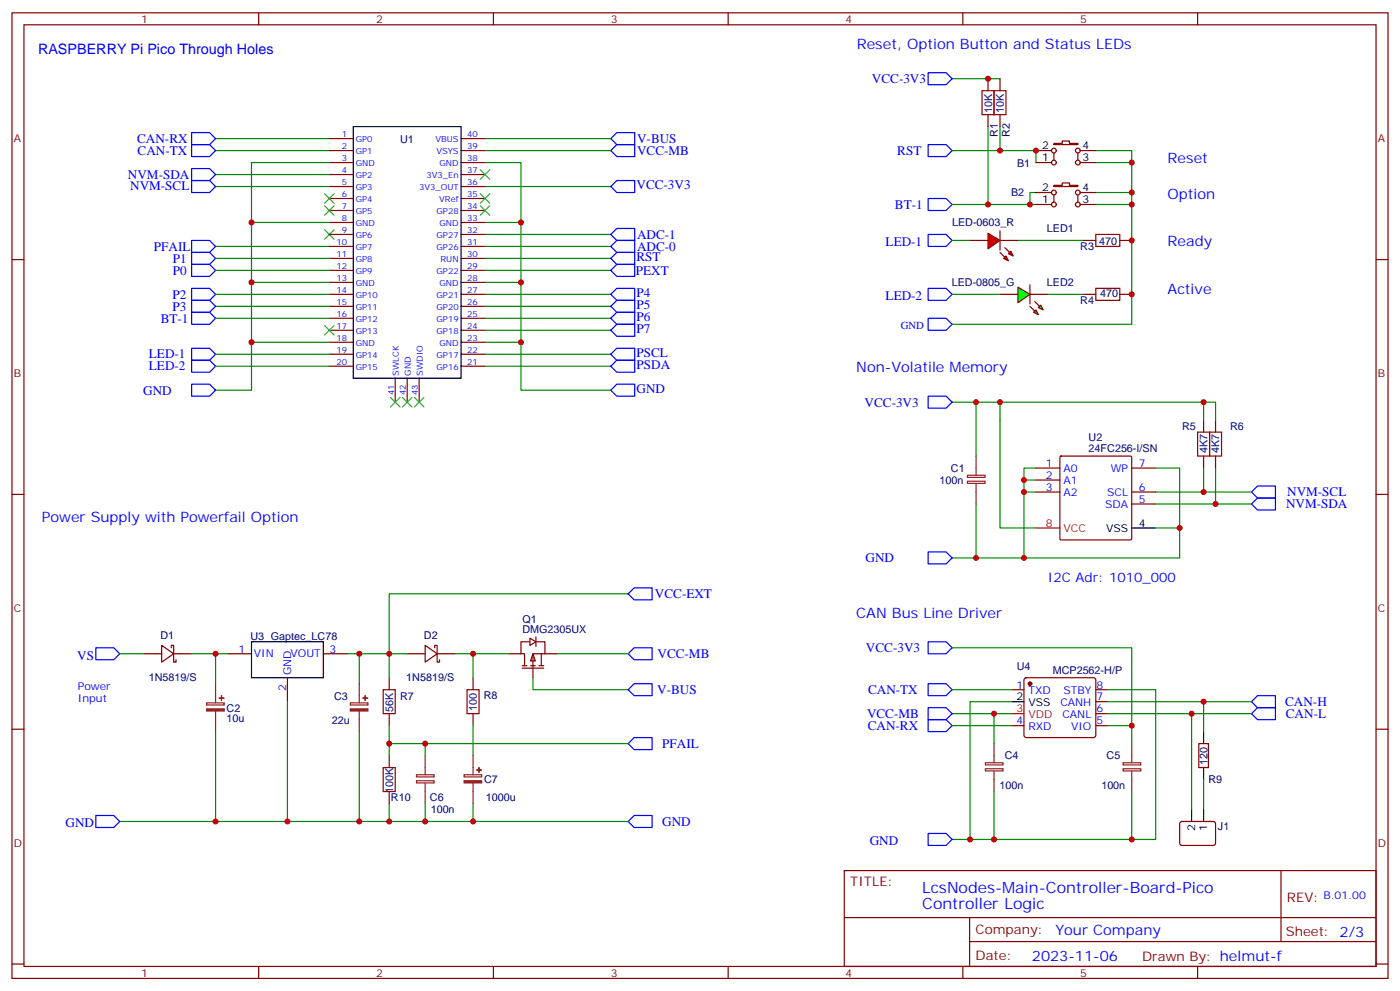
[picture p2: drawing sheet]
<svg xmlns="http://www.w3.org/2000/svg" width="412mm" height="292mm" viewBox="0 0 412 292" stroke-linecap="round" stroke-linejoin="round" font-family="sans-serif">
<path d="M63.5 44.3h33.5M63.5 40.8h33.5M142.9 44.3h37M63.5 72.6h33.5M157 199.6v3.5h28.2M164 192.5h21.2" fill="none" stroke="#008700" stroke-width=".35"/>
<path d="M56.4 39.1h5.3l1.8 1.7-1.8 1.8h-5.3zM56.4 42.6h5.3l1.8 1.7-1.8 1.8h-5.3zM179.9 44.3l1.8-1.7h5.3v3.5h-5.3zM56.4 70.8h5.3l1.8 1.8-1.8 1.7h-5.3zM186.8 190.7h5.3v3.6h-5.3l-1.8-1.8zM186.8 201.3h5.3v3.6h-5.3l-1.8-1.8z" fill="none" stroke="#00f" stroke-width=".35"/>
<path d="M157.9 187.6v2.8" fill="none" stroke="#870000" stroke-width=".35"/>
<path d="M156.1 187.9l1.8 1.1-1.8 1z" fill="#fff" stroke="#870000" stroke-width=".35"/>
<g fill="none" stroke="#870000" stroke-width=".35">
<path d="M291 23.2v3.5M291 33.8v3.5M294.6 23.2v3.5M294.6 33.8v3.5M319.3 70.8h3.5M329.8 70.8h3.6M319.3 86.7h3.5M329.8 86.7h3.6M42.3 192.5h5.3M47.6 190l3.6 2.5-3.6 2.5zM50.4 190.7v-.7h.8v5h.7v-.7M51.2 192.5h5.2"/>
<path d="M67 192.5h7.1M84.7 199.6v7M95.2 192.5h7.1M114.7 199.6v3.5M119.9 192.5h5.3M125.2 190l3.6 2.5-3.6 2.5zM128.1 190.7v-.7h.7v5h.7v-.7M128.8 192.5h5.3M139.3 199.6v3.5M149.9 192.5h3.6M153.8 196h1.4M153.8 196.7h6.4"/>
<path d="M155.9 189h-2.4v3.5h1v3.5M156.3 196h1.4M157 192.5l.7 2.1h-1.4zM158 189h2.5v3.5h-3.5v7.1M158.7 196h1.5M159.5 192.5v3.5M160.5 192.5h3.5M114.7 210.1v3.6M139.3 210.1v3.6M114.7 222.5v3.5M114.7 233.1v3.5"/>
</g>
<path d="M273.4 21.4h5.3l1.8 1.8-1.8 1.7h-5.3zM273.4 42.6h5.3l1.8 1.7-1.8 1.8h-5.3zM273.4 58.5h5.3l1.8 1.7-1.8 1.8h-5.3zM273.4 69h5.3l1.8 1.8-1.8 1.8h-5.3zM273.4 93.7h5.3l1.8 1.8-1.8 1.8h-5.3zM273.4 84.9h5.3l1.8 1.8-1.8 1.7h-5.3zM186.8 173.1h5.3v3.5h-5.3l-1.8-1.7zM28.2 190.7h5.3l1.8 1.8-1.8 1.8h-5.3zM186.8 217.2h5.3v3.5h-5.3l-1.8-1.7zM28.2 240.1h5.3l1.8 1.8-1.8 1.8h-5.3zM186.8 240.1h5.3v3.6h-5.3l-1.8-1.8z" fill="none" stroke="#00f" stroke-width=".35"/>
<g fill="none" stroke="#008700" stroke-width=".35">
<path d="M280.5 23.2h14.1M291 37.3v22.9M294.6 37.3v7M280.5 44.3h24.7v3.6M305.2 56.7h-1.8v3.5h-22.9M322.8 56.7h10.6M322.8 47.9h10.6v47.6h-52.9M299.9 70.8h19.4M303.4 60.2h1.8M322.8 60.2h10.6M280.5 86.7h14.1M308.7 86.7h10.6"/>
<path d="M185.2 174.9h-70.5v17.6M35.3 192.5h7M56.4 192.5h10.6M63.5 192.5v8.8M102.3 192.5h3.5M114.7 192.5h-8.9v8.8M114.7 192.5h5.2M114.7 192.5v7.1M134.1 192.5h15.8M139.3 192.5v7.1M63.5 215.4v26.5M84.7 206.6v35.3"/>
<path d="M105.8 215.4v26.5M114.7 213.7v8.8M114.7 219h70.5M125.2 219v3.5M139.3 213.7v8.8M114.7 236.6v5.3M125.2 236.6v5.3M139.3 236.6v5.3M35.3 241.9h149.9"/>
</g>
<path d="M74.1 189h21.1v10.6h-21.1z" fill="none" stroke="#000" stroke-width=".35"/>
<path d="M289.3 26.7h3.5v7.1h-3.5zM292.8 26.7h3.5v7.1h-3.5zM322.8 69h7v3.6h-7zM322.8 84.9h7v3.5h-7zM112.9 203.1h3.5v7h-3.5zM137.6 203.1h3.5v7h-3.5zM112.9 226h3.5v7.1h-3.5z" fill="none" stroke="#a10000" stroke-width=".35"/>
<path d="M60.9 207h5.1v.6h-5.1zM63.5 201.3v5.7M63.5 209.4v6M103.2 207h5.2v.6h-5.2zM105.8 201.3v5.7M105.8 209.4v6M122.7 229.9h5.2v.6h-5.2zM122.7 228.1h5.2v.7h-5.2zM125.2 222.5v5.6M125.2 230.6v6" fill="none" stroke="#8c2424" stroke-width=".35"/>
<g fill="#8c2424" stroke="#8c2424" stroke-width=".35">
<path d="M60.9 208.7h5.1v.7h-5.1z"/>
<path d="M64.6 205.6h1.4z"/>
<path d="M65.2 204.9l.1 1.4z"/>
<path d="M103.2 208.7h5.2v.7h-5.2z"/>
<path d="M106.9 205.6h1.4z"/>
<path d="M107.6 204.9v1.4z"/>
</g>
<g fill="#f00" stroke="#870000" stroke-width=".35">
<path d="M291 68.7l3.6 2.1-3.6 2.5z"/>
<path d="M294.6 68v5.6z"/>
</g>
<g fill="#870000" stroke="#870000" stroke-width=".35">
<path d="M294.6 74.3l1.4 1.4z"/>
<path d="M296 72.9l1.4 1.4z"/>
</g>
<g fill="#f00" stroke="#870000" stroke-width=".35">
<path d="M295.6 76.1l.7-.7 .7 1.4z"/>
<path d="M297 74.7l.7-.7 .7 1.4z"/>
</g>
<path d="M285.8 70.8h5.2M294.6 70.8h5.3M294.6 86.7h5.3M303.4 86.7h5.3" fill="none" stroke="#870000" stroke-width=".35"/>
<g fill="#0f0" stroke="#870000" stroke-width=".35">
<path d="M305.9 90.6l.7-.7 .7 1.4z"/>
<path d="M304.4 92l.8-.7 .7 1.4z"/>
</g>
<g fill="#870000" stroke="#870000" stroke-width=".35">
<path d="M304.8 88.8l1.4 1.4z"/>
<path d="M303.4 90.2l1.4 1.4z"/>
</g>
<path d="M303.4 83.9v5.6z" fill="#f00" stroke="#870000" stroke-width=".35"/>
<path d="M299.9 84.6l3.5 2.1-3.5 2.4z" fill="#0f0" stroke="#870000" stroke-width=".35"/>
<g fill="none" stroke="#008700" stroke-width=".35">
<path d="M63.5 51.4h33.5M63.5 54.9h33.5M97 47.9h-22.9v17.6M142.9 47.9h10.6v17.6M142.9 54.9h37M142.9 40.8h37M322.8 44.3h10.6v3.6M63.5 79.6h33.5M63.5 76.1h33.5M97 65.5h-22.9v49.4h-10.6M142.9 65.5h10.6v49.4h26.4M142.9 79.6h37"/>
<path d="M142.9 76.1h37M142.9 72.6h37M142.9 69h37M280.5 70.8h5.3M63.5 86.7h33.5M63.5 93.7h33.5M63.5 90.2h33.5M74.1 83.1h22.9M142.9 86.7h37M142.9 97.3h37M142.9 93.7h37M142.9 90.2h37"/>
<path d="M142.9 83.1h10.6M63.5 107.8h33.5M63.5 104.3h33.5M74.1 100.8h22.9M142.9 107.8h37M142.9 104.3h37M142.9 100.8h10.6M280.5 118.4h14.1v37.1h10.6M287.5 118.4v15.9M294.6 118.4h59.9v5.3M354.5 118.4h3.6v5.3M305.2 137.8h-3.6v26.5"/>
<path d="M340.4 137.8h7.1v26.5h-67M354.5 137.8v7.1M358.1 137.8v10.6M287.5 148.4v15.9M301.6 141.4h3.6M301.6 144.9h3.6M340.4 155.5h7.1M340.4 144.9h28.3M340.4 148.4h28.3M280.5 190.7h52.9v23h-7.1M280.5 213.7h17.6M280.5 203.1h17.6"/>
<path d="M280.5 210.1h17.6M292.8 210.1v8.9M298.1 206.6h-12.3v40.6h-5.3M326.3 203.1h14.1v44.1h-54.6M326.3 210.1h42.4M326.3 206.6h42.4M333.4 213.7v5.3M351 210.1v28.3M354.5 206.6v8.8M292.8 233.1v14.1M333.4 233.1v14.1M354.5 229.6v8.8"/>
</g>
<g fill="none" stroke="#3c3" stroke-width=".35">
<path d="M95.6 57l2.8 2.9M98.4 57l-2.8 2.9M141.5 57l2.8 2.9M141.5 50l2.8 2.8M144.3 57l-2.8 2.9M144.3 50l-2.8 2.8M95.6 67.6l2.8 2.8M95.6 60.6l2.8 2.8M98.4 67.6l-2.8 2.8M98.4 60.6l-2.8 2.8M141.5 60.6l2.8 2.8M144.3 60.6l-2.8 2.8"/>
<path d="M95.6 95.8l2.8 2.9M98.4 95.8l-2.8 2.9M115 117l2.8 2.8M117.8 117l-2.8 2.8M118.5 117l2.9 2.8M121.4 117l-2.9 2.8M122.1 117l2.8 2.8M124.9 117l-2.8 2.8"/>
</g>
<g fill="none" stroke="#00f" stroke-width=".35">
<path d="M56.4 49.6h5.3l1.8 1.8-1.8 1.8h-5.3zM56.4 53.2h5.3l1.8 1.7-1.8 1.8h-5.3zM179.9 54.9l1.8-1.7h5.3v3.5h-5.3zM179.9 40.8l1.8-1.7h5.3v3.5h-5.3zM56.4 74.3h5.3l1.8 1.8-1.8 1.8h-5.3zM56.4 77.9h5.3l1.8 1.7-1.8 1.8h-5.3zM179.9 72.6l1.8-1.8h5.3v3.5h-5.3zM179.9 76.1l1.8-1.8h5.3v3.6h-5.3zM179.9 69l1.8-1.7h5.3v3.5h-5.3zM181.7 77.9h5.3v3.5h-5.3l-1.8-1.8zM56.4 84.9h5.3l1.8 1.8-1.8 1.7h-5.3zM56.4 88.4h5.3l1.8 1.8-1.8 1.8h-5.3z"/>
<path d="M56.4 92h5.3l1.8 1.7-1.8 1.8h-5.3zM179.9 97.3l1.8-1.8h5.3v3.5h-5.3zM179.9 93.7l1.8-1.7h5.3v3.5h-5.3zM179.9 90.2l1.8-1.8h5.3v3.6h-5.3zM179.9 86.7l1.8-1.8h5.3v3.5h-5.3zM56.4 113.1h5.3l1.8 1.8-1.8 1.8h-5.3zM56.4 102.6h5.3l1.8 1.7-1.8 1.8h-5.3zM56.4 106.1h5.3l1.8 1.7-1.8 1.8h-5.3zM179.9 114.9l1.8-1.8h5.3v3.6h-5.3zM179.9 107.8l1.8-1.7h5.3v3.5h-5.3zM179.9 104.3l1.8-1.7h5.3v3.5h-5.3zM273.4 116.7h5.3l1.8 1.7-1.8 1.8h-5.3z"/>
<path d="M368.7 144.9l1.7-1.8h5.3v3.5h-5.3zM370.4 146.6h5.3v3.6h-5.3l-1.7-1.8zM273.4 162.5h5.3l1.8 1.8-1.8 1.8h-5.3zM273.4 189h5.3l1.8 1.7-1.8 1.8h-5.3zM273.4 201.3h5.3l1.8 1.8-1.8 1.8h-5.3zM273.4 211.9h5.3l1.8 1.8-1.8 1.7h-5.3zM273.4 208.4h5.3l1.8 1.7-1.8 1.8h-5.3zM370.4 204.9h5.3v3.5h-5.3l-1.7-1.8zM370.4 208.4h5.3v3.5h-5.3l-1.7-1.8zM273.4 245.4h5.3l1.8 1.8-1.8 1.8h-5.3z"/>
</g>
<g fill="none" stroke="#870000" stroke-width=".35">
<path d="M3.5 3.8h405.4v284.3h-405.4zM7.1 7.3h398.2v277.3h-398.2zM76.2 3.8v3.5M145.3 3.8v3.5M214.5 3.8v3.5M283.6 3.8v3.5M352.8 3.8v3.5M97 40.8h7.1M97 44.3h7.1M97 47.9h7.1M97 51.4h7.1M97 54.9h7.1"/>
<path d="M97 58.5h7.1M135.8 40.8h7.1M135.8 44.3h7.1M135.8 47.9h7.1M135.8 51.4h7.1M135.8 54.9h7.1M135.8 58.5h7.1M305.2 44.3h4.5M305.2 47.9h4.5M305.2 56.7h4.5M310.4 42.2h2.5v-.7h2.1v.7h2.5v.4h-7.1zM310.4 54.6h2.5v-.7h2.1v.7h2.5v.3h-7.1z"/>
<path d="M310.4 45v2.2M310.4 57.4v2.1M317.5 45v2.2M317.5 57.4v2.1M318.2 44.3h4.6M318.2 47.9h4.6M318.2 56.7h4.6M3.5 76.4h3.6M97 62h7.1M97 65.5h7.1M97 69h7.1M97 72.6h7.1"/>
<path d="M97 76.1h7.1M97 79.6h7.1M135.8 62h7.1M135.8 65.5h7.1M135.8 69h7.1M135.8 72.6h7.1M135.8 76.1h7.1M135.8 79.6h7.1M305.2 60.2h4.5M318.2 60.2h4.6M405.3 76.4h3.6M97 83.1h7.1"/>
<path d="M97 86.7h7.1M97 90.2h7.1M97 93.7h7.1M97 97.3h7.1M135.8 83.1h7.1M135.8 86.7h7.1M135.8 90.2h7.1M135.8 93.7h7.1M135.8 97.3h7.1M97 100.8h7.1M97 104.3h7.1M97 107.8h7.1"/>
<path d="M116.4 111.4v7M119.9 111.4v7M123.5 111.4v7M135.8 100.8h7.1M135.8 104.3h7.1M135.8 107.8h7.1M305.2 137.8h7M312.3 134.5l.3-.2h20.4l.3 .2 .1 24.1-.2 .3-20.6 .1-.3-.2zM333.4 137.8h7M354.5 123.7v3.5M354.5 134.3v3.5M358.1 123.7v3.5"/>
<path d="M358.1 134.3v3.5M3.5 145.6h3.6M305.2 144.9h7M305.2 141.4h7M333.4 148.4h7M333.4 144.9h7M405.3 145.6h3.6M301.9 199.8l.4-.2h19.8l.5 .2 .2 .5v16.2l-.2 .5-.5 .2h-19.8l-.5-.2-.2-.5v-16.2zM3.5 214.7h3.6M298.1 203.1h3.5M298.1 213.7h3.5M322.8 203.1h3.5"/>
<path d="M322.8 213.7h3.5M322.8 210.1h3.5M322.8 206.6h3.5M353.1 219h2.9v7h-2.9zM405.3 214.7h3.6M248.7 256.4h156.6v28.2h-156.6zM347.7 242.1l.5-.2 9.4 .1 .5 .6-.1 5.9-.6 .5-9.5-.1-.4-.7v-5.6zM377.3 256.4v20.9M248.7 270.2h156.5M285.6 277.3h119.6M285.6 270.2v14.1M3.5 283.9h3.6"/>
<path d="M76.2 284.6v3.5M145.3 284.6v3.5M214.5 284.6v3.5M283.6 284.6v3.5M352.8 284.6v3.5M405.3 283.9h3.6"/>
<circle cx="310.4" cy="44.3" r=".71"/>
<circle cx="310.4" cy="47.9" r=".71"/>
<circle cx="310.4" cy="56.7" r=".71"/>
<circle cx="317.5" cy="44.3" r=".71"/>
<circle cx="317.5" cy="56.7" r=".71"/>
<circle cx="317.5" cy="47.9" r=".71"/>
<circle cx="310.4" cy="60.2" r=".71"/>
<circle cx="317.5" cy="60.2" r=".71"/>
</g>
<path d="M104.1 37.3h31.7v74.1h-31.7zM333.4 155.5h7M298.1 206.6h3.5M354.5 215.4v3.6M351 238.4v3.5M354.5 226v3.6M354.5 238.4v3.5" fill="none" stroke="#000" stroke-width=".35"/>
<path d="M305.2 155.5h7M298.1 210.1h3.5" fill="none" stroke="#f00" stroke-width=".35"/>
<g fill="none" stroke="#8c2424" stroke-width=".35">
<path d="M285 139.9h5.2v.7h-5.2zM287.5 134.3v5.6M285 141.7h5.2v.6h-5.2zM287.5 142.4v6M292.8 219v5.6M333.4 219v5.6M136.7 228.1h5.2v.7h-5.2zM139.3 222.5v5.6M139.3 230.6v6M290.3 226.4h5.2v.6h-5.2zM290.3 224.6h5.2v.6h-5.2zM292.8 227.1v6"/>
<path d="M330.8 226.4h5.2v.6h-5.2zM330.8 224.6h5.2v.6h-5.2zM333.4 227.1v6"/>
</g>
<path d="M352.8 127.2h3.5v7.1h-3.5zM356.3 127.2h3.5v7.1h-3.5z" fill="none" stroke="#a10000" stroke-width=".35"/>
<circle cx="303.4" cy="201.3" r=".53" fill="#870000" stroke="#870000" stroke-width=".35"/>
<g fill="#8c2424" stroke="#8c2424" stroke-width=".35">
<path d="M136.7 229.9h5.2v.6h-5.2z"/>
<path d="M140.4 226.7l1.4 .1z"/>
<path d="M141.1 226v1.4z"/>
</g>
<g fill="#c00">
<circle cx="153.5" cy="65.5" r=".88"/>
<circle cx="74.1" cy="65.5" r=".88"/>
<circle cx="105.8" cy="192.5" r=".88"/>
<circle cx="114.7" cy="192.5" r=".88"/>
<circle cx="105.8" cy="241.9" r=".88"/>
<circle cx="114.7" cy="219" r=".88"/>
<circle cx="84.7" cy="241.9" r=".88"/>
<circle cx="63.5" cy="192.5" r=".88"/>
<circle cx="139.3" cy="192.5" r=".88"/>
<circle cx="125.2" cy="219" r=".88"/>
<circle cx="63.5" cy="241.9" r=".88"/>
<circle cx="114.7" cy="241.9" r=".88"/>
<circle cx="139.3" cy="241.9" r=".88"/>
<circle cx="125.2" cy="241.9" r=".88"/>
<circle cx="291" cy="23.2" r=".88"/>
<circle cx="294.6" cy="44.3" r=".88"/>
<circle cx="291" cy="60.2" r=".88"/>
<circle cx="303.4" cy="60.2" r=".88"/>
<circle cx="333.4" cy="56.7" r=".88"/>
<circle cx="333.4" cy="60.2" r=".88"/>
<circle cx="333.4" cy="70.8" r=".88"/>
<circle cx="333.4" cy="86.7" r=".88"/>
<circle cx="74.1" cy="83.1" r=".88"/>
<circle cx="74.1" cy="100.8" r=".88"/>
<circle cx="153.5" cy="100.8" r=".88"/>
<circle cx="153.5" cy="83.1" r=".88"/>
<circle cx="301.6" cy="141.4" r=".88"/>
<circle cx="301.6" cy="144.9" r=".88"/>
<circle cx="301.6" cy="164.3" r=".88"/>
<circle cx="287.5" cy="164.3" r=".88"/>
<circle cx="347.5" cy="155.5" r=".88"/>
<circle cx="354.5" cy="144.9" r=".88"/>
<circle cx="287.5" cy="118.4" r=".88"/>
<circle cx="294.6" cy="118.4" r=".88"/>
<circle cx="354.5" cy="118.4" r=".88"/>
<circle cx="358.1" cy="148.4" r=".88"/>
<circle cx="351" cy="210.1" r=".88"/>
<circle cx="354.5" cy="206.6" r=".88"/>
<circle cx="333.4" cy="213.7" r=".88"/>
<circle cx="305.2" cy="44.3" r=".88"/>
<circle cx="333.4" cy="47.9" r=".88"/>
<circle cx="292.8" cy="210.1" r=".88"/>
<circle cx="285.8" cy="247.2" r=".88"/>
<circle cx="333.4" cy="247.2" r=".88"/>
<circle cx="292.8" cy="247.2" r=".88"/>
</g>
<g font-size="4.6" fill="#00f">
<text x="271.6" y="263.1">LcsNodes-Main-Controller-Board-Pico</text>
<text x="271.6" y="267.7">Controller Logic</text>
</g>
<g font-size="4.2" fill="#00f">
<text x="11.2" y="15.8">RASPBERRY Pi Pico Through Holes</text>
<text x="252.4" y="14.4">Reset, Option Button and Status LEDs</text>
<text x="344" y="47.9">Reset</text>
<text x="344" y="58.5">Option</text>
<text x="344" y="72.6">Ready</text>
<text x="344" y="86.7">Active</text>
<text x="252.2" y="109.6">Non-Volatile Memory</text>
<text x="12.3" y="153.7">Power Supply with Powerfail Option</text>
<text x="252.2" y="181.9">CAN Bus Line Driver</text>
<text x="310.9" y="275.2">Your Company</text>
<text x="304" y="283">2023-11-06</text>
</g>
<g font-size="3.9" fill="#00f">
<text x="256.8" y="24.4">VCC-3V3</text>
<text x="40.4" y="42.1">CAN-RX</text>
<text x="40.5" y="45.6">CAN-TX</text>
<text x="187.7" y="45.7">VCC-MB</text>
<text x="187.7" y="42.1">V-BUS</text>
<text x="264.3" y="45.6">RST</text>
<text x="37.7" y="52.6">NVM-SDA</text>
<text x="38.4" y="56.1">NVM-SCL</text>
<text x="187.5" y="55.7">VCC-3V3</text>
<text x="263.6" y="61.5">BT-1</text>
<text x="187.7" y="70.4">ADC-1</text>
<text x="45.3" y="73.8">PFAIL</text>
<text x="50.9" y="77.4">P1</text>
<text x="187.5" y="76.9">RST</text>
<text x="187.7" y="73.9">ADC-0</text>
<text x="260.9" y="72.6">LED-1</text>
<text x="50.9" y="80.9">P0</text>
<text x="187.3" y="80.9">PEXT</text>
<text x="50.8" y="87.9">P2</text>
<text x="187.5" y="87.5">P4</text>
<text x="260.9" y="88.4">LED-2</text>
<text x="47.4" y="95">BT-1</text>
<text x="50.8" y="91.4">P3</text>
<text x="187.5" y="94.6">P6</text>
<text x="187.5" y="91">P5</text>
<text x="187.5" y="98.1">P7</text>
<text x="43.9" y="105.6">LED-1</text>
<text x="187.5" y="105.1">PSCL</text>
<text x="43.9" y="109.1">LED-2</text>
<text x="187.5" y="108.7">PSDA</text>
<text x="42.2" y="116.2">GND</text>
<text x="187.5" y="115.7">GND</text>
<text x="254.7" y="119.7">VCC-3V3</text>
<text x="378.8" y="149.7">NVM-SDA</text>
<text x="379.2" y="146.1">NVM-SCL</text>
<text x="255" y="165.5">GND</text>
<text x="308.7" y="171.3">I2C Adr: 1010_000</text>
<text x="192.9" y="176.2">VCC-EXT</text>
<text x="22.8" y="194.3">VS</text>
<text x="193.7" y="193.8">VCC-MB</text>
<text x="255.1" y="192">VCC-3V3</text>
<text x="193.6" y="204.4">V-BUS</text>
<text x="255.7" y="204.4">CAN-TX</text>
<text x="378.6" y="207.9">CAN-H</text>
<text x="255.4" y="211.4">VCC-MB</text>
<text x="255.6" y="215">CAN-RX</text>
<text x="378.8" y="211.4">CAN-L</text>
<text x="195.1" y="220.2">PFAIL</text>
<text x="19.3" y="243.7">GND</text>
<text x="195.1" y="243.2">GND</text>
<text x="256.2" y="249">GND</text>
</g>
<g font-size="3.9" fill="#800">
<text x="250.5" y="260.9">TITLE:</text>
<text x="379.1" y="265.6">REV:</text>
<text x="287.4" y="275.1">Company:</text>
<text x="378.7" y="275.8">Sheet: 2/3</text>
<text x="287.4" y="282.8">Date:</text>
<text x="336.4" y="282.9">Drawn By: helmut-f</text>
</g>
<g font-size="3.2" fill="#800">
<text x="41.6" y="6.8">1</text>
<text x="110.8" y="6.8">2</text>
<text x="179.9" y="6.8">3</text>
<text x="249.1" y="6.8">4</text>
<text x="318.2" y="6.8">5</text>
<text x="4.1" y="41.9">A</text>
<text x="405.9" y="41.9">A</text>
<text x="4.1" y="111">B</text>
<text x="405.9" y="111">B</text>
<text x="4.1" y="180.2">C</text>
<text x="405.9" y="180.2">C</text>
<text x="4.1" y="249.3">D</text>
<text x="405.9" y="249.3">D</text>
<text x="41.6" y="287.6">1</text>
<text x="110.8" y="287.6">2</text>
<text x="179.9" y="287.6">3</text>
<text x="249.1" y="287.6">4</text>
<text x="318.2" y="287.6">5</text>
</g>
<g font-size="3.2" fill="#000080">
<text x="292.2" y="33.2" transform="rotate(-90 292.2 33.2)">10K</text>
<text x="295.7" y="33.2" transform="rotate(-90 295.7 33.2)">10K</text>
<text x="293.9" y="40.3" transform="rotate(-90 293.9 40.3)">R1</text>
<text x="297.4" y="40.3" transform="rotate(-90 297.4 40.3)">R2</text>
<text x="117.8" y="42">U1</text>
<text x="299.6" y="49.1">B1</text>
<text x="297.8" y="57.8">B2</text>
<text x="280.4" y="66.6">LED-0603_R</text>
<text x="308.4" y="68.4">LED1</text>
<text x="318.2" y="73.7">R3</text>
<text x="323.8" y="72">470</text>
<text x="280.4" y="84.3">LED-0805_G</text>
<text x="308.4" y="84.3">LED2</text>
<text x="318.2" y="89.6">R4</text>
<text x="324.1" y="87.4">470</text>
<text x="320.7" y="129.8">U2</text>
<text x="348.2" y="126.6">R5</text>
<text x="362.3" y="126.6">R6</text>
<text x="320.7" y="133">24FC256-I/SN</text>
<text x="355.6" y="133.5" transform="rotate(-90 355.6 133.5)">4K7</text>
<text x="359.2" y="133.5" transform="rotate(-90 359.2 133.5)">4K7</text>
<text x="276.8" y="142.5">100n</text>
<text x="280.1" y="139">C1</text>
<text x="153.9" y="183.4">Q1</text>
<text x="47.3" y="188.3">D1</text>
<text x="73.7" y="188.3">U3 Gaptec_LC78</text>
<text x="124.9" y="188.3">D2</text>
<text x="153.9" y="186.5">DMG2305UX</text>
<text x="299.5" y="197.3">U4</text>
<text x="43.8" y="200.6">1N5819/S</text>
<text x="119.7" y="200.6">1N5819/S</text>
<text x="310.1" y="198.4">MCP2562-H/P</text>
<text x="66.7" y="209.5">C2</text>
<text x="98.4" y="206">C3</text>
<text x="115.8" y="209.6" transform="rotate(-90 115.8 209.6)">56K</text>
<text x="117.8" y="206">R7</text>
<text x="140.5" y="209.4" transform="rotate(-90 140.5 209.4)">100</text>
<text x="142.5" y="206">R8</text>
<text x="66.7" y="212.7">10u</text>
<text x="97.8" y="213.1">22u</text>
<text x="296" y="223.6">C4</text>
<text x="326" y="223.6">C5</text>
<text x="355.7" y="225.2" transform="rotate(-90 355.7 225.2)">120</text>
<text x="115.8" y="233.4" transform="rotate(-90 115.8 233.4)">100K</text>
<text x="142.6" y="230.7">C7</text>
<text x="294.4" y="232.4">100n</text>
<text x="324.4" y="232.4">100n</text>
<text x="356" y="230.7">R9</text>
<text x="115.2" y="236">R10</text>
<text x="126.7" y="236">C6</text>
<text x="126.9" y="239.5">100n</text>
<text x="143.1" y="235.9">1000u</text>
<text x="358.8" y="244.4">J1</text>
</g>
<g font-size="3.2">
<text x="307" y="47.5">1</text>
<text x="307" y="44">2</text>
<text x="318.9" y="47.5">3</text>
<text x="318.9" y="44">4</text>
<text x="307" y="59.9">1</text>
<text x="307" y="56.3">2</text>
<text x="318.9" y="59.9">3</text>
<text x="318.9" y="56.3">4</text>
<text x="335.5" y="155.1">4</text>
<text x="325.8" y="156.5">VSS</text>
<text x="299.4" y="206.3">2</text>
<text x="302.9" y="208">VSS</text>
<text x="352.1" y="244.6" transform="rotate(-90 352.1 244.6)">2</text>
<text x="355.6" y="244.6" transform="rotate(-90 355.6 244.6)">1</text>
</g>
<g font-size="3.2" fill="#00f">
<text x="265.3" y="96.7">GND</text>
<text x="308.1" y="137.5">1</text>
<text x="335.5" y="137.5">7</text>
<text x="308.1" y="141">2</text>
<text x="313.3" y="138.9">A0</text>
<text x="313.3" y="142.4">A1</text>
<text x="327.3" y="138.9">WP</text>
<text x="308.1" y="144.5">3</text>
<text x="313.3" y="145.9">A2</text>
<text x="325.5" y="149.5">SDA</text>
<text x="326.2" y="145.9">SCL</text>
<text x="335.5" y="148.1">5</text>
<text x="335.5" y="144.5">6</text>
<text x="70.3" y="192.2">1</text>
<text x="74.8" y="193.6">VIN</text>
<text x="85.6" y="193.6">VOUT</text>
<text x="97" y="192.2">3</text>
<text x="22.9" y="203.1">Power</text>
<text x="84.3" y="203.3" transform="rotate(-90 84.3 203.3)">2</text>
<text x="85.7" y="198.9" transform="rotate(-90 85.7 198.9)">GND</text>
<text x="299.4" y="202.7">1</text>
<text x="323" y="202.7">8</text>
<text x="22.9" y="206.6">Input</text>
<text x="302.9" y="204.5">TXD</text>
<text x="312.3" y="208">CANH</text>
<text x="313.2" y="204.5">STBY</text>
<text x="323" y="209.8">6</text>
<text x="323" y="206.3">7</text>
<text x="299.4" y="213.3">4</text>
<text x="302.9" y="215.1">RXD</text>
<text x="313" y="211.6">CANL</text>
<text x="315.5" y="215.1">VIO</text>
<text x="323" y="213.3">5</text>
<text x="389.8" y="264.8">B.01.00</text>
</g>
<g font-size="3.2" fill="#f00">
<text x="308.1" y="155.1">8</text>
<text x="313.3" y="156.5">VCC</text>
<text x="299.4" y="209.8">3</text>
<text x="302.9" y="211.6">VDD</text>
</g>
<g font-size="2.5" fill="#00f">
<text x="100.7" y="40.5">1</text>
<text x="104.8" y="41.9">GP0</text>
<text x="128.2" y="41.9">VBUS</text>
<text x="137.6" y="40.5">40</text>
<text x="100.7" y="47.5">3</text>
<text x="100.7" y="44">2</text>
<text x="104.8" y="45.4">GP1</text>
<text x="128.5" y="45.4">VSYS</text>
<text x="137.6" y="44">39</text>
<text x="137.6" y="47.5">38</text>
<text x="100.7" y="51">4</text>
<text x="104.8" y="52.5">GP2</text>
<text x="104.8" y="48.9">GND</text>
<text x="125.6" y="52.5">3V3_En</text>
<text x="129.5" y="48.9">GND</text>
<text x="137.6" y="51">37</text>
<text x="100.7" y="58.1">6</text>
<text x="100.7" y="54.6">5</text>
<text x="104.8" y="59.5">GP4</text>
<text x="104.8" y="56">GP3</text>
<text x="123.5" y="56">3V3_OUT</text>
<text x="129.4" y="59.5">VRef</text>
<text x="137.6" y="54.6">36</text>
<text x="137.6" y="58.1">35</text>
<text x="100.7" y="65.2">8</text>
<text x="100.7" y="61.6">7</text>
<text x="104.8" y="63">GP5</text>
<text x="128.6" y="63">GP28</text>
<text x="137.6" y="61.6">34</text>
<text x="137.6" y="65.2">33</text>
<text x="100.7" y="68.7">9</text>
<text x="104.8" y="70.1">GP6</text>
<text x="104.8" y="66.6">GND</text>
<text x="128.6" y="70.1">GP27</text>
<text x="129.5" y="66.6">GND</text>
<text x="137.6" y="68.7">32</text>
<text x="99.2" y="75.7">11</text>
<text x="99.2" y="72.2">10</text>
<text x="104.8" y="77.2">GP8</text>
<text x="104.8" y="73.6">GP7</text>
<text x="128.6" y="73.6">GP26</text>
<text x="129.7" y="77.2">RUN</text>
<text x="137.6" y="72.2">31</text>
<text x="137.6" y="75.7">30</text>
<text x="99.2" y="82.8">13</text>
<text x="99.2" y="79.3">12</text>
<text x="104.8" y="80.7">GP9</text>
<text x="128.6" y="80.7">GP22</text>
<text x="137.6" y="79.3">29</text>
<text x="137.6" y="82.8">28</text>
<text x="99.2" y="89.9">15</text>
<text x="99.2" y="86.3">14</text>
<text x="104.8" y="87.7">GP10</text>
<text x="104.8" y="84.2">GND</text>
<text x="128.6" y="87.7">GP21</text>
<text x="129.5" y="84.2">GND</text>
<text x="137.6" y="86.3">27</text>
<text x="137.6" y="89.9">26</text>
<text x="99.2" y="93.4">16</text>
<text x="104.8" y="94.8">GP12</text>
<text x="104.8" y="91.3">GP11</text>
<text x="128.6" y="91.3">GP20</text>
<text x="128.6" y="94.8">GP19</text>
<text x="137.6" y="93.4">25</text>
<text x="99.2" y="100.4">18</text>
<text x="99.2" y="96.9">17</text>
<text x="104.8" y="101.8">GND</text>
<text x="104.8" y="98.3">GP13</text>
<text x="128.6" y="98.3">GP18</text>
<text x="129.5" y="101.8">GND</text>
<text x="137.6" y="96.9">24</text>
<text x="137.6" y="100.4">23</text>
<text x="99.2" y="107.5">20</text>
<text x="99.2" y="104">19</text>
<text x="104.8" y="105.4">GP14</text>
<text x="128.6" y="105.4">GP17</text>
<text x="137.6" y="104">22</text>
<text x="137.6" y="107.5">21</text>
<text x="104.8" y="108.9">GP15</text>
<text x="117.5" y="110.7" transform="rotate(-90 117.5 110.7)">SWLCK</text>
<text x="121" y="110.7" transform="rotate(-90 121 110.7)">GND</text>
<text x="124.5" y="110.7" transform="rotate(-90 124.5 110.7)">SWDIO</text>
<text x="128.6" y="108.9">GP16</text>
<text x="116.1" y="116.3" transform="rotate(-90 116.1 116.3)">41</text>
<text x="119.6" y="116.3" transform="rotate(-90 119.6 116.3)">42</text>
<text x="123.1" y="116.3" transform="rotate(-90 123.1 116.3)">43</text>
</g>
</svg>
